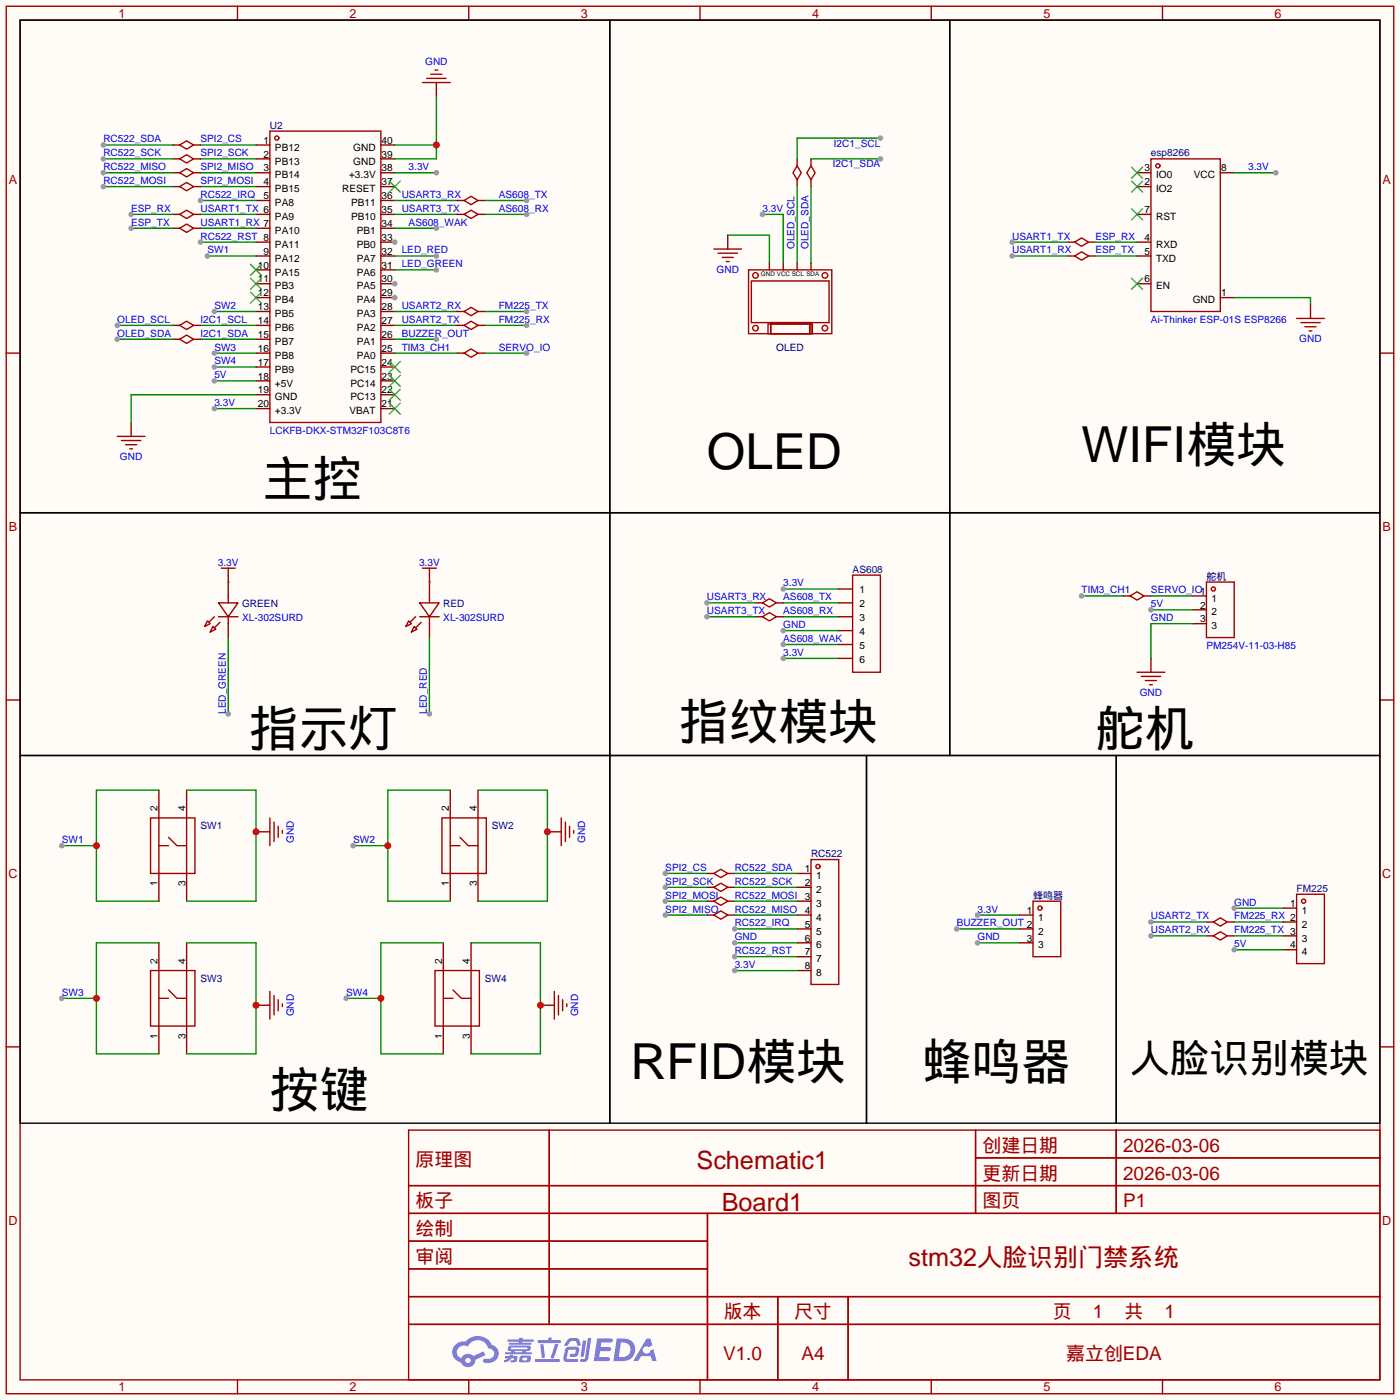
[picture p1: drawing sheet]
<svg xmlns="http://www.w3.org/2000/svg" width="256mm" height="256mm" viewBox="0 0 256 256" stroke-linecap="round" stroke-linejoin="round" font-family="sans-serif">
<path d="M0 0h256.3v256.3h-256.3z" fill="#fffcf7"/>
<g fill="none" stroke="#a10000" stroke-width=".25">
<path d="M1.1 1.1h254v254h-254zM3.7 3.7h248.9v248.9h-248.9zM43.5 1.1v2.6M85.8 1.1v2.6M128.1 1.1v2.6M170.5 1.1v2.6M212.8 1.1v2.6M1.1 64.6h2.6M252.6 64.6h2.5M1.1 128.1h2.6M252.6 128.1h2.5M1.1 191.6h2.6"/>
<path d="M252.6 191.6h2.5M43.5 252.6v2.5M85.8 252.6v2.5M128.1 252.6v2.5M170.5 252.6v2.5M212.8 252.6v2.5"/>
</g>
<g fill="#5487ff">
<path d="M109.3 245h1.6a1.34 1.34 0 0 1 1.2 .2 .37 .37 0 0 1-.3 .6h-1.7l-.2 .8h1.7a.37 .37 0 0 1 .3 .4 .37 .37 0 0 1-.4 .3h-1.7l-.1 1.1h.8a1.26 1.26 0 0 1 1.1 .2 .36 .36 0 0 1-.3 .6h-2.6z"/>
<path d="M118.4 245.1h.7l.3 1.2-.6 .3a.72 .72 0 0 0-1 .2 .72 .72 0 0 0 .2 1 .72 .72 0 0 0 1-.4l.1-.2 .5-.2 .6 2.1h-.8l-.3-.8h-1.7l-.6 .8h-.9z"/>
<path d="M106.7 245.4h.6l-.4 2.7a.31 .31 0 0 1-.3 .3 .31 .31 0 0 1-.3-.3z"/>
<path d="M107.6 245h.6l-.5 3.7a.97 .97 0 0 1-1.5 .5l.1-.4h.7l.1-.2z"/>
<path d="M103.9 245.2l.6-.2h1.2l.4 .4 .2 .8-.1 .2h-.5l-.3-.9h-.8l-.2 .1-.5 .8-.6-.1v-.1z"/>
<path d="M103.6 246.8l.4-.3h1.5a.69 .69 0 0 1 .6 .5 .69 .69 0 0 1-.2 .7 .74 .74 0 0 1-.8 .7h-.5a.27 .27 0 0 1-.3-.3 .27 .27 0 0 1 .3-.3h.7l.1-.7h-1.4l-.3 1.6 1.9 .1a.28 .28 0 0 1 .3 .3 .28 .28 0 0 1-.4 .2h-1.9l-.4-.3-.1-.4z"/>
<path d="M98 248.8h4.3a.28 .28 0 0 1 .2 .3 .28 .28 0 0 1-.3 .2h-4.1l-.2-.1z"/>
<path d="M101.6 246.1h.6l-.8 2.4a.3 .3 0 0 1-.3 .2 .3 .3 0 0 1-.3-.3z"/>
<path d="M98.9 246.1h.6l.2 2.2-.2 .3-.3-.2z"/>
<path d="M98.5 245.3h1.8l.2-.5h.5l-.1 .5h1.6a.27 .27 0 0 1 .2 .3 .27 .27 0 0 1-.3 .3h-3.8l-.2-.2z"/>
<path d="M92.5 248.2h.8l.1-.1 .5-.1-.1 .2 .8 .1a.7 .7 0 0 1-.5 1.1h-.6v-.4l.6-.1v-.2l-.4-.1-.5 .5-.8 .3-.2-.4 .9-.3h-.7z"/>
<path d="M93 245.2h2l.1-.3h.6v.3h1.8l.2 .2-.2 .2h-1.9v.2h1.5l.2 .2-.2 .2h-3.9v-.4h1.7v-.2h-1.9l-.1-.1z"/>
<path d="M112.9 245l-.6 4.2h1.4a2.14 2.14 0 0 0 2.6-2.2 2.14 2.14 0 0 0-2.7-2zM113.7 245.7a1.37 1.37 0 0 1 1.7 1.2 1.37 1.37 0 0 1-1.5 1.5h-.6z"/>
<path d="M93.1 246.5a.47 .47 0 0 0-.2 .6 .47 .47 0 0 0 .6 .2l.1 .2h-1.1v.4h4.7l.2-.1-.2-.3h-1l.1-.2a.6 .6 0 0 0 .8-.2 .6 .6 0 0 0-.1-.7l-3.5-.1zM93.6 246.7h2.8l.2 .1-.2 .2h-2.8zM94.2 247.3h1.5l-.2 .2h-1.2z"/>
<path d="M95.2 248.3a.9 .9 0 0 0 0 1 2.48 2.48 0 0 0 1.8-.1 .84 .84 0 0 0 0-1h-1.4zM95.7 248.6l.7-.1 .1 .4-.2 .1h-.7z"/>
<path d="M83.4 246.1a1.91 1.91 0 0 0-.5 2 1.91 1.91 0 0 0 1.5 1.3 1.35 1.35 0 0 0 1.5 .9 1.35 1.35 0 0 0 1.1-1.4l1.9-.9-.4-.6-1.8 .9a1.41 1.41 0 0 0-2.3 .3 1.25 1.25 0 0 1-.6-1.7 1.25 1.25 0 0 1 1.9-.4 1.97 1.97 0 0 1 1.9-1.2 1.97 1.97 0 0 1 1.8 1.5 .96 .96 0 0 1 1.1 .9 .96 .96 0 0 1-1 1h-.6a.39 .39 0 0 0-.5 .4 .39 .39 0 0 0 .4 .4 1.87 1.87 0 0 0 2-.5 1.87 1.87 0 0 0 .3-2.1l-.7-.6-.4-.1a2.86 2.86 0 0 0-4.7-.6h-.3a2.27 2.27 0 0 0-1.6 .5zM85.2 249.1a.5 .5 0 0 1 1 0 .5 .5 0 0 1-1 0z"/>
</g>
<g fill="none" stroke="#a10000" stroke-width=".25">
<path d="M49.4 24h20.3v53.3h-20.3zM145.9 30.4l.8 1.2-.8 1.3-.7-1.3zM148.5 30.4l.7 1.2-.7 1.3-.8-1.3zM130.7 45.6h5.1M131.4 46.4h3.6M132.2 47.1h2M133 47.9h.5M137 49.4h15.3v11.7h-15.3zM137.5 51.4h14.3v7.7h-14.3zM140.6 59.3h8.1v1.8h-8.1zM141.1 59.1h7.4v2h-7.4zM141.1 59.3h7.1v1.8h-7.1z"/>
<path d="M40.5 104h2.6M41.8 104v1.3M77.3 104h2.6M78.6 104v1.3M74.8 217h177.8M74.8 206.9h177.8v45.7h-177.8zM100.5 206.9v35.5M178.6 206.9v15.2M178.6 212h74M204.3 206.9v15.2M74.8 222.1h177.8M74.8 227.2h54.7"/>
<path d="M74.8 237.4h177.8M74.8 232.3h54.7M129.5 222.1v30.5M142.4 237.4v15.2M155.3 237.4v15.2M74.8 242.4h177.8"/>
<circle cx="50.7" cy="25.3" r=".38"/>
<circle cx="138.3" cy="50.4" r=".51"/>
<circle cx="151" cy="50.4" r=".51"/>
<circle cx="138.3" cy="60.1" r=".51"/>
<circle cx="151" cy="60.1" r=".51"/>
</g>
<g fill="none" stroke="#870000" stroke-width=".25">
<path d="M46.9 26.5h2.5M46.9 29.1h2.5M46.9 31.6h2.5M46.9 34.2h2.5M46.9 36.7h2.5M46.9 39.2h2.5M145.9 29.1v1.3M145.9 32.9v1.3M148.5 29.1v1.3M148.5 32.9v1.3M46.9 41.8h2.5M46.9 44.3h2.5"/>
<path d="M46.9 46.9h2.5M46.9 49.4h2.5M46.9 51.9h2.5M46.9 54.5h2.5M46.9 57h2.5M46.9 59.6h2.5M69.7 54.5h2.6M69.7 57h2.6M69.7 59.6h2.6M133.2 43.1v2.5M140.8 48.1v1.3M143.4 48.1v1.3"/>
<path d="M145.9 48.1v1.3M148.5 48.1v1.3M46.9 62.1h2.5M46.9 64.6h2.5M46.9 67.2h2.5M46.9 69.7h2.5M46.9 72.3h2.5M46.9 74.8h2.5M69.7 62.1h2.6M69.7 64.6h2.6M69.7 67.2h2.6M69.7 69.7h2.6"/>
<path d="M69.7 72.3h2.6M69.7 74.8h2.6M41.8 105.3v1.3M78.6 105.3v1.3"/>
</g>
<g fill="none" stroke="#3c3" stroke-width=".25">
<path d="M45.8 48.4l2.1 2M45.8 50.9l2.1 2.1M45.8 53.5l2.1 2M47.9 48.4l-2.1 2M47.9 50.9l-2.1 2.1M47.9 53.5l-2.1 2M71.2 73.8l2.1 2M71.2 71.2l2.1 2.1M71.2 68.7l2.1 2M71.2 66.2l2.1 2M73.3 73.8l-2.1 2M73.3 71.2l-2.1 2.1"/>
<path d="M73.3 68.7l-2.1 2M73.3 66.2l-2.1 2"/>
</g>
<circle cx="72.3" cy="54.5" r=".51" fill="#999"/>
<path d="M69.7 51.9h2.6" fill="none" stroke="#870000" stroke-width=".25"/>
<circle cx="72.3" cy="51.9" r=".51" fill="#999"/>
<path d="M69.7 49.4h2.6M69.7 46.9h2.6M69.7 44.3h2.6" fill="none" stroke="#870000" stroke-width=".25"/>
<circle cx="72.3" cy="44.3" r=".51" fill="#999"/>
<g fill="none" stroke="#870000" stroke-width=".25">
<path d="M69.7 39.2h2.6M69.7 36.7h2.6M69.7 34.2h2.6M69.7 31.6h2.6M69.7 29.1h2.6M69.7 26.5h2.6M208.2 39.2h2.5M208.2 34.2h2.5M208.2 31.6h2.5M223.4 31.6h2.5M69.7 41.8h2.6M195.5 44.3h1.2"/>
<path d="M195.5 46.9h1.2M199.3 44.3h1.2M199.3 46.9h1.2M208.2 44.3h2.5M208.2 46.9h2.5M208.2 51.9h2.5M223.4 54.5h2.5M239.9 55.8v2.5M41.8 106.6v2.5M41.8 114.2v2.5M78.6 106.6v2.5M78.6 114.2v2.5"/>
<path d="M129.4 159.9h1.3M133.2 159.9h1.3M145.9 159.9h2.6M129.4 162.4h1.3M129.4 165h1.3M129.4 167.5h1.3M133.2 162.4h1.3M133.2 165h1.3M133.2 167.5h1.3M145.9 162.4h2.6M145.9 165h2.6M145.9 167.5h2.6"/>
<path d="M145.9 170.1h2.6M145.9 172.6h2.6M145.9 175.1h2.6M145.9 177.7h2.6M186.6 167.5h2.5M186.6 170.1h2.5M186.6 172.6h2.5M220.9 168.8h1.2M220.9 171.3h1.2M224.7 168.8h1.2M224.7 171.3h1.2M234.8 166.2h2.6"/>
<path d="M234.8 168.8h2.6M234.8 171.3h2.6M234.8 173.9h2.6"/>
</g>
<path d="M71.2 33.1l2.1 2.1M73.3 33.1l-2.1 2.1M207.1 30.6l2.1 2M207.1 33.1l2.1 2.1M207.1 38.2l2.1 2.1M209.2 30.6l-2.1 2M209.2 33.1l-2.1 2.1M209.2 38.2l-2.1 2.1M207.1 50.9l2.1 2.1M209.2 50.9l-2.1 2.1" fill="none" stroke="#3c3" stroke-width=".25"/>
<g fill="none" stroke="#a10000" stroke-width=".25">
<path d="M210.7 29.1h12.7v27.9h-12.7zM196.7 44.3l1.3-.7 1.3 .7-1.3 .8zM196.7 46.9l1.3-.8 1.3 .8-1.3 .7zM237.4 58.3h5M238.1 59.1h3.6M238.9 59.8h2M239.6 60.6h.6M38 113.7l.5 .5-1 .5zM39 114.7l.5 .5-1 .5zM39.2 112.9l-1 1M40 110.4h3.6l-1.8 2.5zM40 112.9h3.6"/>
<path d="M40.3 113.9l-1.1 1M41.8 109.1v1.3M41.8 112.9v1.3M74.8 113.7l.5 .5-1 .5zM75.8 114.7l.5 .5-1 .5zM76.1 112.9l-1 1M76.8 110.4h3.6l-1.8 2.5zM76.8 112.9h3.6M77.1 113.9l-1 1M78.6 109.1v1.3M78.6 112.9v1.3M130.7 159.9l1.3-.8 1.2 .8-1.2 .8z"/>
<path d="M148.5 157.4h5v22.8h-5zM130.7 162.4l1.3-.7 1.2 .7-1.2 .8zM130.7 165l1.3-.8 1.2 .8-1.2 .7zM130.7 167.5l1.3-.7 1.2 .7-1.2 .8zM189.1 165h5.1v10.1h-5.1zM222.1 168.8l1.3-.8 1.3 .8-1.3 .7zM222.1 171.3l1.3-.7 1.3 .7-1.3 .8zM237.4 163.7h5v12.7h-5z"/>
<circle cx="212" cy="30.4" r=".38"/>
<circle cx="149.7" cy="158.6" r=".38"/>
<circle cx="190.4" cy="166.2" r=".38"/>
<circle cx="238.6" cy="165" r=".38"/>
</g>
<path d="M41.8 116.7v14" fill="none" stroke="#008700" stroke-width=".25"/>
<circle cx="41.8" cy="130.7" r=".51" fill="#999"/>
<path d="M78.6 116.7v14" fill="none" stroke="#008700" stroke-width=".25"/>
<circle cx="78.6" cy="130.7" r=".51" fill="#999"/>
<path d="M139.6 39.2h3.8v8.9M133.2 43.1h7.6v5M41.8 106.6h.1M78.6 106.6h.1" fill="none" stroke="#008700" stroke-width=".25"/>
<g fill="none" stroke="#870000" stroke-width=".25">
<path d="M79.9 15.1v2.6M24 77.3v2.6M205.6 109.1h1.3M209.4 109.1h1.3M218.3 109.1h2.6M218.3 111.6h2.6M218.3 114.2h2.6M210.7 120.5v2.6M29.1 144.7v5M29.1 159.9v5.1M34.2 144.7v5M34.2 159.9v5.1"/>
<path d="M46.9 152.3h2.5M82.4 144.7v5M82.4 159.9v5.1M87.5 144.7v5M87.5 159.9v5.1M100.2 152.3h2.5M29.1 172.6v5.1M34.2 172.6v5.1M81.2 172.6v5.1M86.2 172.6v5.1M29.1 187.8v5.1M34.2 187.8v5.1"/>
<path d="M46.9 184h2.5M81.2 187.8v5.1M86.2 187.8v5.1M98.9 184h2.6"/>
</g>
<g fill="none" stroke="#a10000" stroke-width=".25">
<path d="M77.3 15.1h5.1M78.1 14.4h3.6M78.9 13.6h2M79.6 12.8h.5M21.5 79.9h5M22.2 80.6h3.6M23 81.4h2M23.7 82.2h.6M206.9 109.1l1.3-.8 1.2 .8-1.2 .8zM220.9 106.6h5v10.1h-5zM208.2 123.1h5M208.9 123.8h3.6"/>
<path d="M209.7 124.6h2M210.4 125.3h.5M27.6 149.7h8.1v10.2h-8.1zM29.1 154.8h1.8M29.1 149.7v10.2M30.9 153.3l1.5 1.5h1.8M34.2 149.7v10.2M49.4 149.7v5.1M50.2 150.5v3.6M50.9 151.3v2M51.7 152v.5M80.9 149.7h8.1v10.2h-8.1z"/>
<path d="M82.4 154.8h1.8M82.4 149.7v10.2M84.2 153.3l1.5 1.5h1.8M87.5 149.7v10.2M102.7 149.7v5.1M103.5 150.5v3.6M104.3 151.3v2M105 152v.5M27.6 177.7h8.1v10.1h-8.1zM29.1 177.7v10.1M34.2 177.7v10.1M79.6 177.7h8.2v10.1h-8.2z"/>
<path d="M81.2 177.7v10.1M86.2 177.7v10.1M29.1 182.8h1.8M30.9 181.2l1.5 1.6h1.8M49.4 181.5v5.1M50.2 182.2v3.6M50.9 183v2M51.7 183.8v.5M81.2 182.8h1.7M82.9 181.2l1.6 1.6h1.7M101.5 181.5v5.1M102.2 182.2v3.6"/>
<path d="M103 183v2M103.8 183.8v.5"/>
<circle cx="222.1" cy="107.8" r=".38"/>
</g>
<circle cx="139.6" cy="39.2" r=".51" fill="#999"/>
<path d="M36.7 26.5h10.2M36.7 29.1h10.2M36.7 31.6h10.2M36.7 34.2h10.2M36.7 36.7h10.2M145.9 34.2v13.9M148.5 34.2v13.9" fill="none" stroke="#008700" stroke-width=".25"/>
<circle cx="36.7" cy="36.7" r=".51" fill="#999"/>
<path d="M36.7 39.2h10.2M36.7 41.8h10.2M36.7 44.3h10.2" fill="none" stroke="#008700" stroke-width=".25"/>
<circle cx="36.7" cy="44.3" r=".51" fill="#999"/>
<path d="M38 46.9h8.9" fill="none" stroke="#008700" stroke-width=".25"/>
<circle cx="38" cy="46.9" r=".51" fill="#999"/>
<path d="M39.2 57h7.7" fill="none" stroke="#008700" stroke-width=".25"/>
<circle cx="39.2" cy="57" r=".51" fill="#999"/>
<path d="M36.7 59.6h10.2M36.7 62.1h10.2M39.2 64.6h7.7" fill="none" stroke="#008700" stroke-width=".25"/>
<circle cx="39.2" cy="64.6" r=".51" fill="#999"/>
<path d="M39.2 67.2h7.7" fill="none" stroke="#008700" stroke-width=".25"/>
<circle cx="39.2" cy="67.2" r=".51" fill="#999"/>
<path d="M39.2 69.7h7.7" fill="none" stroke="#008700" stroke-width=".25"/>
<circle cx="39.2" cy="69.7" r=".51" fill="#999"/>
<path d="M39.2 74.8h7.7M46.9 72.3h-22.9v5" fill="none" stroke="#008700" stroke-width=".25"/>
<circle cx="39.2" cy="74.8" r=".51" fill="#999"/>
<path d="M72.3 59.6h11.4M72.3 57h11.4M72.3 49.4h7.6" fill="none" stroke="#008700" stroke-width=".25"/>
<circle cx="79.9" cy="49.4" r=".51" fill="#999"/>
<path d="M72.3 46.9h7.6" fill="none" stroke="#008700" stroke-width=".25"/>
<circle cx="79.9" cy="46.9" r=".51" fill="#999"/>
<path d="M72.3 31.6h7.6" fill="none" stroke="#008700" stroke-width=".25"/>
<circle cx="79.9" cy="31.6" r=".51" fill="#999"/>
<path d="M79.9 17.7v11.4h-7.6M72.3 26.5h7.6" fill="none" stroke="#008700" stroke-width=".25"/>
<circle cx="79.9" cy="26.5" r=".63" fill="#c00"/>
<path d="M225.9 31.6h7.7M200.5 44.3h7.7M200.5 46.9h7.7M225.9 54.5h14v1.3" fill="none" stroke="#008700" stroke-width=".25"/>
<circle cx="233.6" cy="31.6" r=".51" fill="#999"/>
<path d="M134.5 159.9h11.4M134.5 162.4h11.4M134.5 165h11.4M134.5 167.5h11.4M134.5 170.1h11.4" fill="none" stroke="#008700" stroke-width=".25"/>
<circle cx="134.5" cy="170.1" r=".51" fill="#999"/>
<path d="M134.5 172.6h11.4" fill="none" stroke="#008700" stroke-width=".25"/>
<circle cx="134.5" cy="172.6" r=".51" fill="#999"/>
<path d="M134.5 175.1h11.4" fill="none" stroke="#008700" stroke-width=".25"/>
<circle cx="134.5" cy="175.1" r=".51" fill="#999"/>
<path d="M134.5 177.7h11.4" fill="none" stroke="#008700" stroke-width=".25"/>
<circle cx="134.5" cy="177.7" r=".51" fill="#999"/>
<path d="M225.9 166.2h8.9" fill="none" stroke="#008700" stroke-width=".25"/>
<circle cx="225.9" cy="166.2" r=".51" fill="#999"/>
<path d="M225.9 168.8h8.9M225.9 171.3h8.9M225.9 173.9h8.9" fill="none" stroke="#008700" stroke-width=".25"/>
<circle cx="225.9" cy="173.9" r=".51" fill="#999"/>
<path d="M178.9 167.5h7.7" fill="none" stroke="#008700" stroke-width=".25"/>
<circle cx="178.9" cy="167.5" r=".51" fill="#999"/>
<path d="M175.1 170.1h11.5" fill="none" stroke="#008700" stroke-width=".25"/>
<circle cx="175.1" cy="170.1" r=".51" fill="#999"/>
<path d="M178.9 172.6h7.7" fill="none" stroke="#008700" stroke-width=".25"/>
<circle cx="178.9" cy="172.6" r=".51" fill="#999"/>
<path d="M34.2 144.7h12.7v20.3h-12.7" fill="none" stroke="#008700" stroke-width=".25"/>
<circle cx="46.9" cy="152.3" r=".63" fill="#c00"/>
<path d="M87.5 144.7h12.7v20.3h-12.7" fill="none" stroke="#008700" stroke-width=".25"/>
<circle cx="100.2" cy="152.3" r=".63" fill="#c00"/>
<path d="M34.2 172.6h12.7v20.3h-12.7" fill="none" stroke="#008700" stroke-width=".25"/>
<circle cx="46.9" cy="184" r=".63" fill="#c00"/>
<path d="M86.2 172.6h12.7v20.3h-12.7" fill="none" stroke="#008700" stroke-width=".25"/>
<circle cx="98.9" cy="184" r=".63" fill="#c00"/>
<path d="M11.3 154.8h6.4M29.1 144.7h-11.4v20.3h11.4" fill="none" stroke="#008700" stroke-width=".25"/>
<circle cx="17.7" cy="154.8" r=".63" fill="#c00"/>
<circle cx="11.3" cy="154.8" r=".51" fill="#999"/>
<path d="M64.6 154.8h6.4M82.4 144.7h-11.4v20.3h11.4" fill="none" stroke="#008700" stroke-width=".25"/>
<circle cx="71" cy="154.8" r=".63" fill="#c00"/>
<circle cx="64.6" cy="154.8" r=".51" fill="#999"/>
<path d="M29.1 172.6h-11.4v20.3h11.4M11.3 182.8h6.4" fill="none" stroke="#008700" stroke-width=".25"/>
<circle cx="17.7" cy="182.8" r=".63" fill="#c00"/>
<circle cx="11.3" cy="182.8" r=".51" fill="#999"/>
<path d="M81.2 172.6h-11.5v20.3h11.5M63.4 182.8h6.3" fill="none" stroke="#008700" stroke-width=".25"/>
<circle cx="69.7" cy="182.8" r=".63" fill="#c00"/>
<circle cx="63.4" cy="182.8" r=".51" fill="#999"/>
<path d="M210.7 109.1h7.6M210.7 111.6h7.6M218.3 114.2h-7.6v6.3" fill="none" stroke="#008700" stroke-width=".25"/>
<circle cx="210.7" cy="111.6" r=".51" fill="#999"/>
<path d="M161.2 25.3h-15.3v3.8" fill="none" stroke="#008700" stroke-width=".25"/>
<circle cx="161.2" cy="25.3" r=".51" fill="#999"/>
<path d="M148.5 29.1h12.7" fill="none" stroke="#008700" stroke-width=".25"/>
<circle cx="161.2" cy="29.1" r=".51" fill="#999"/>
<path d="M185.3 46.9h10.2" fill="none" stroke="#008700" stroke-width=".25"/>
<circle cx="185.3" cy="46.9" r=".51" fill="#999"/>
<path d="M185.3 44.3h10.2" fill="none" stroke="#008700" stroke-width=".25"/>
<circle cx="185.3" cy="44.3" r=".51" fill="#999"/>
<path d="M210.7 171.3h10.2" fill="none" stroke="#008700" stroke-width=".25"/>
<circle cx="210.7" cy="171.3" r=".51" fill="#999"/>
<path d="M210.7 168.8h10.2" fill="none" stroke="#008700" stroke-width=".25"/>
<circle cx="210.7" cy="168.8" r=".51" fill="#999"/>
<path d="M121.8 165h7.6" fill="none" stroke="#008700" stroke-width=".25"/>
<circle cx="121.8" cy="165" r=".51" fill="#999"/>
<path d="M121.8 167.5h7.6" fill="none" stroke="#008700" stroke-width=".25"/>
<circle cx="121.8" cy="167.5" r=".51" fill="#999"/>
<path d="M121.8 159.9h7.6" fill="none" stroke="#008700" stroke-width=".25"/>
<circle cx="121.8" cy="159.9" r=".51" fill="#999"/>
<path d="M121.8 162.4h7.6" fill="none" stroke="#008700" stroke-width=".25"/>
<circle cx="121.8" cy="162.4" r=".51" fill="#999"/>
<path d="M198 109.1h7.6" fill="none" stroke="#008700" stroke-width=".25"/>
<circle cx="198" cy="109.1" r=".51" fill="#999"/>
<path d="M18.9 34.2h12.7M72.3 36.7h11.4M72.3 39.2h11.4" fill="none" stroke="#008700" stroke-width=".25"/>
<g fill="none" stroke="#870000" stroke-width=".25">
<path d="M31.6 26.5h1.3M31.6 29.1h1.3M31.6 31.6h1.3M31.6 34.2h1.3M31.6 39.2h1.3M35.4 26.5h1.3M35.4 29.1h1.3M35.4 31.6h1.3M35.4 34.2h1.3M35.4 39.2h1.3M83.7 39.2h1.3M83.7 36.7h1.3"/>
<path d="M87.5 39.2h1.3M87.5 36.7h1.3M31.6 41.8h1.3M31.6 59.6h1.3M35.4 41.8h1.3M35.4 59.6h1.3M83.7 59.6h1.3M83.7 57h1.3M87.5 59.6h1.3M87.5 57h1.3M31.6 62.1h1.3M35.4 62.1h1.3"/>
<path d="M83.7 64.6h1.3M87.5 64.6h1.3"/>
</g>
<g fill="none" stroke="#a10000" stroke-width=".25">
<path d="M32.9 26.5l1.3-.7 1.2 .7-1.2 .8zM32.9 29.1l1.3-.8 1.2 .8-1.2 .7zM32.9 31.6l1.3-.7 1.2 .7-1.2 .8zM32.9 34.2l1.3-.8 1.2 .8-1.2 .7zM32.9 39.2l1.3-.7 1.2 .7-1.2 .8zM85 36.7l1.2-.8 1.3 .8-1.3 .8zM85 39.2l1.2-.7 1.3 .7-1.3 .8zM32.9 41.8l1.3-.8 1.2 .8-1.2 .7zM32.9 59.6l1.3-.8 1.2 .8-1.2 .7zM85 57l1.2-.7 1.3 .7-1.3 .8zM85 59.6l1.2-.8 1.3 .8-1.3 .7zM32.9 62.1l1.3-.8 1.2 .8-1.2 .8z"/>
<path d="M85 64.6l1.2-.7 1.3 .7-1.3 .8z"/>
</g>
<circle cx="18.9" cy="34.2" r=".51" fill="#999"/>
<path d="M18.9 31.6h12.7" fill="none" stroke="#008700" stroke-width=".25"/>
<circle cx="18.9" cy="31.6" r=".51" fill="#999"/>
<path d="M18.9 29.1h12.7" fill="none" stroke="#008700" stroke-width=".25"/>
<circle cx="18.9" cy="29.1" r=".51" fill="#999"/>
<path d="M18.9 26.5h12.7" fill="none" stroke="#008700" stroke-width=".25"/>
<circle cx="18.9" cy="26.5" r=".51" fill="#999"/>
<path d="M21.5 59.6h10.1" fill="none" stroke="#008700" stroke-width=".25"/>
<circle cx="21.5" cy="59.6" r=".51" fill="#999"/>
<path d="M21.5 62.1h10.1" fill="none" stroke="#008700" stroke-width=".25"/>
<circle cx="21.5" cy="62.1" r=".51" fill="#999"/>
<path d="M24 39.2h7.6" fill="none" stroke="#008700" stroke-width=".25"/>
<circle cx="24" cy="39.2" r=".51" fill="#999"/>
<path d="M24 41.8h7.6" fill="none" stroke="#008700" stroke-width=".25"/>
<circle cx="24" cy="41.8" r=".51" fill="#999"/>
<path d="M88.8 64.6h7.6" fill="none" stroke="#008700" stroke-width=".25"/>
<circle cx="96.4" cy="64.6" r=".51" fill="#999"/>
<path d="M88.8 59.6h7.6" fill="none" stroke="#008700" stroke-width=".25"/>
<circle cx="96.4" cy="59.6" r=".51" fill="#999"/>
<path d="M88.8 57h7.6" fill="none" stroke="#008700" stroke-width=".25"/>
<circle cx="96.4" cy="57" r=".51" fill="#999"/>
<path d="M143.4 107.8h10.1" fill="none" stroke="#008700" stroke-width=".25"/>
<circle cx="143.4" cy="107.8" r=".51" fill="#999"/>
<path d="M143.4 110.4h10.1M143.4 112.9h10.1M143.4 115.4h10.1" fill="none" stroke="#008700" stroke-width=".25"/>
<circle cx="143.4" cy="115.4" r=".51" fill="#999"/>
<path d="M143.4 118h10.1" fill="none" stroke="#008700" stroke-width=".25"/>
<circle cx="143.4" cy="118" r=".51" fill="#999"/>
<path d="M143.4 120.5h10.1" fill="none" stroke="#008700" stroke-width=".25"/>
<circle cx="143.4" cy="120.5" r=".51" fill="#999"/>
<path d="M138.3 110.4h1.3M138.3 112.9h1.3M142.1 110.4h1.3M142.1 112.9h1.3" fill="none" stroke="#870000" stroke-width=".25"/>
<path d="M139.6 110.4l1.2-.8 1.3 .8-1.3 .7zM139.6 112.9l1.2-.8 1.3 .8-1.3 .8z" fill="none" stroke="#a10000" stroke-width=".25"/>
<path d="M129.4 110.4h8.9" fill="none" stroke="#008700" stroke-width=".25"/>
<circle cx="129.4" cy="110.4" r=".51" fill="#999"/>
<path d="M129.4 112.9h8.9" fill="none" stroke="#008700" stroke-width=".25"/>
<circle cx="129.4" cy="112.9" r=".51" fill="#999"/>
<path d="M88.8 36.7h7.6" fill="none" stroke="#008700" stroke-width=".25"/>
<circle cx="96.4" cy="36.7" r=".51" fill="#999"/>
<path d="M88.8 39.2h7.6" fill="none" stroke="#008700" stroke-width=".25"/>
<circle cx="96.4" cy="39.2" r=".51" fill="#999"/>
<path d="M72.3 64.6h11.4M72.3 62.1h7.6" fill="none" stroke="#008700" stroke-width=".25"/>
<circle cx="79.9" cy="62.1" r=".51" fill="#999"/>
<path d="M156.1 105.3h5.1v17.8h-5.1z" fill="none" stroke="#a10000" stroke-width=".25"/>
<path d="M153.5 107.8h2.6M153.5 110.4h2.6M153.5 112.9h2.6M153.5 115.4h2.6M153.5 118h2.6M153.5 120.5h2.6" fill="none" stroke="#870000" stroke-width=".25"/>
<path d="M3.7 3.7h107.9v90.2h-107.9zM111.6 3.7h62.3v90.2h-62.3zM173.9 3.7h78.7v90.2h-78.7zM3.7 93.9h107.9v44.4h-107.9zM111.6 93.9h62.3v44.4h-62.3zM173.9 93.9h78.7v44.4h-78.7zM3.7 138.3h107.9v67.3h-107.9zM111.6 138.3h47v67.3h-47zM158.6 138.3h45.7v67.3h-45.7zM204.3 138.3h48.3v67.3h-48.3z" fill="none" stroke="#000" stroke-width=".25"/>
<path d="M72.3 41.8h7.6" fill="none" stroke="#008700" stroke-width=".25"/>
<circle cx="79.9" cy="41.8" r=".51" fill="#999"/>
<g font-size="9.1">
<text x="129.4" y="85.8">OLED</text>
<text x="198" y="84.5">WIFI模块</text>
<text x="48.1" y="90.9">主控</text>
<text x="45.6" y="136.6">指示灯</text>
<text x="124.3" y="135.3">指纹模块</text>
<text x="200.5" y="136.6">舵机</text>
<text x="115.4" y="197.5">RFID模块</text>
<text x="168.8" y="197.5">蜂鸣器</text>
<text x="49.4" y="202.6">按键</text>
</g>
<text font-size="7.3" x="206.9" y="196.3">人脸识别模块</text>
<g font-size="4.6" fill="#a00000">
<text x="127.5" y="214">Schematic1</text>
<text x="132.1" y="221.7">Board1</text>
<text x="166.3" y="231.8">stm32人脸识别门禁系统</text>
</g>
<g font-size="3.5" fill="#a00000">
<text x="76.1" y="213.4">原理图</text>
<text x="179.9" y="210.9">创建日期</text>
<text x="179.9" y="215.9">更新日期</text>
<text x="205.6" y="210.9">2026-03-06</text>
<text x="205.6" y="215.9">2026-03-06</text>
<text x="76.1" y="221">板子</text>
<text x="179.9" y="221">图页</text>
<text x="205.6" y="221">P1</text>
<text x="76.1" y="226.1">绘制</text>
<text x="76.1" y="231.2">审阅</text>
<text x="132.5" y="241.3">版本</text>
<text x="145.4" y="241.3">尺寸</text>
<text x="192.8" y="241.3">页</text>
<text x="200.1" y="241.3">1</text>
<text x="205.9" y="241.3">共</text>
<text x="213.2" y="241.3">1</text>
<text x="132.4" y="249">V1.0</text>
<text x="146.7" y="249">A4</text>
<text x="195.2" y="249">嘉立创EDA</text>
</g>
<g font-size="2.3" fill="#a00000">
<text x="21.7" y="3.2">1</text>
<text x="64" y="3.2">2</text>
<text x="106.3" y="3.2">3</text>
<text x="148.7" y="3.2">4</text>
<text x="191" y="3.2">5</text>
<text x="233.3" y="3.2">6</text>
<text x="1.6" y="33.7">A</text>
<text x="253.1" y="33.7">A</text>
<text x="1.6" y="97.2">B</text>
<text x="253.1" y="97.2">B</text>
<text x="1.6" y="160.7">C</text>
<text x="253" y="160.7">C</text>
<text x="1.6" y="224.2">D</text>
<text x="253" y="224.2">D</text>
<text x="21.7" y="254.7">1</text>
<text x="64" y="254.7">2</text>
<text x="106.3" y="254.7">3</text>
<text x="148.7" y="254.7">4</text>
<text x="191" y="254.7">5</text>
<text x="233.3" y="254.7">6</text>
</g>
<g font-size="1.8" fill="#00f">
<text x="77.8" y="11.9">GND</text>
<text x="18.9" y="28.6">RC522_SCK</text>
<text x="18.9" y="26.1">RC522_SDA</text>
<text x="36.7" y="26.1">SPI2_CS</text>
<text x="36.7" y="28.6">SPI2_SCK</text>
<text x="152.6" y="26.8">I2C1_SCL</text>
<text x="18.9" y="33.7">RC522_MOSI</text>
<text x="18.9" y="31.2">RC522_MISO</text>
<text x="36.7" y="31.2">SPI2_MISO</text>
<text x="36.7" y="33.7">SPI2_MOSI</text>
<text x="74.8" y="31.2">3.3V</text>
<text x="152.4" y="30.7">I2C1_SDA</text>
<text x="228.5" y="31.2">3.3V</text>
<text x="24" y="38.8">ESP_RX</text>
<text x="24" y="41.3">ESP_TX</text>
<text x="36.7" y="36.2">RC522_IRQ</text>
<text x="36.7" y="38.8">USART1_TX 6</text>
<text x="36.7" y="41.3">USART1_RX 7</text>
<text x="73.5" y="36.2">USART3_RX</text>
<text x="73.5" y="38.8">USART3_TX</text>
<text x="74.8" y="41.3">AS608_WAK</text>
<text x="91.3" y="36.2">AS608_TX</text>
<text x="91.3" y="38.8">AS608_RX</text>
<text x="139.6" y="38.8">3.3V</text>
<text x="36.7" y="43.9">RC522_RST 8</text>
<text x="38" y="46.4">SW1</text>
<text x="73.5" y="46.4">LED_RED</text>
<text x="145.5" y="45.6" transform="rotate(-90 145.5 45.6)">OLED_SCL</text>
<text x="148" y="45.6" transform="rotate(-90 148 45.6)">OLED_SDA</text>
<text x="185.3" y="46.4">USART1_RX</text>
<text x="185.3" y="43.9">USART1_TX</text>
<text x="200.5" y="43.9">ESP_RX</text>
<text x="200.5" y="46.4">ESP_TX</text>
<text x="73.5" y="48.9">LED_GREEN</text>
<text x="131.2" y="50">GND</text>
<text x="21.5" y="59.1">OLED_SCL</text>
<text x="36.7" y="59.1">I2C1_SCL</text>
<text x="39.2" y="56.6">SW2</text>
<text x="73.5" y="59.1">USART2_TX</text>
<text x="73.5" y="56.6">USART2_RX</text>
<text x="91.3" y="59.1">FM225_RX</text>
<text x="91.3" y="56.6">FM225_TX</text>
<text x="210.7" y="59.1">Ai-Thinker ESP-01S ESP8266</text>
<text x="21.5" y="61.6">OLED_SDA</text>
<text x="36.7" y="61.6">I2C1_SDA</text>
<text x="39.2" y="64.2">SW3</text>
<text x="73.5" y="64.2">TIM3_CH1</text>
<text x="73.5" y="61.6">BUZZER_OUT</text>
<text x="91.3" y="64.2">SERVO_IO</text>
<text x="237.8" y="62.7">GND</text>
<text x="39.2" y="66.7">SW4</text>
<text x="39.2" y="69.3">5V</text>
<text x="39.2" y="74.3">3.3V</text>
<text x="49.4" y="79.4">LCKFB-DKX-STM32F103C8T6</text>
<text x="21.9" y="84.2">GND</text>
<text x="39.9" y="103.6">3.3V</text>
<text x="76.7" y="103.6">3.3V</text>
<text x="143.4" y="107.4">3.3V</text>
<text x="44.3" y="113.7">XL-302SURD</text>
<text x="81.2" y="113.7">XL-302SURD</text>
<text x="129.4" y="109.9">USART3_RX</text>
<text x="129.4" y="112.4">USART3_TX</text>
<text x="143.4" y="109.9">AS608_TX</text>
<text x="143.4" y="112.4">AS608_RX</text>
<text x="198" y="108.6">TIM3_CH1</text>
<text x="210.7" y="113.7">GND</text>
<text x="210.7" y="108.6">SERVO_IO1</text>
<text x="210.7" y="111.2">5V</text>
<text x="143.4" y="115">GND</text>
<text x="143.4" y="117.5">AS608_WAK</text>
<text x="220.9" y="118.8">PM254V-11-03-H85</text>
<text x="143.4" y="120.1">3.3V</text>
<text x="41.3" y="130.7" transform="rotate(-90 41.3 130.7)">LED_GREEN</text>
<text x="78.2" y="130.7" transform="rotate(-90 78.2 130.7)">LED_RED</text>
<text x="208.6" y="127.4">GND</text>
<text x="11.3" y="154.4">SW1</text>
<text x="53.8" y="154.3" transform="rotate(-90 53.8 154.3)">GND</text>
<text x="64.6" y="154.4">SW2</text>
<text x="107.1" y="154.3" transform="rotate(-90 107.1 154.3)">GND</text>
<text x="121.8" y="159.4">SPI2_CS</text>
<text x="121.8" y="162">SPI2_SCK</text>
<text x="134.5" y="159.4">RC522_SDA</text>
<text x="134.5" y="162">RC522_SCK</text>
<text x="121.8" y="164.5">SPI2_MOSI</text>
<text x="121.8" y="167.1">SPI2_MISO</text>
<text x="134.5" y="164.5">RC522_MOSI</text>
<text x="134.5" y="167.1">RC522_MISO</text>
<text x="178.9" y="167.1">3.3V</text>
<text x="225.9" y="165.8">GND</text>
<text x="134.5" y="169.6">RC522_IRQ</text>
<text x="134.5" y="172.1">GND</text>
<text x="175.1" y="169.6">BUZZER_OUT 2</text>
<text x="178.9" y="172.1">GND</text>
<text x="210.7" y="170.9">USART2_RX</text>
<text x="210.7" y="168.3">USART2_TX</text>
<text x="225.9" y="168.3">FM225_RX 2</text>
<text x="225.9" y="170.9">FM225_TX 3</text>
<text x="225.9" y="173.4">5V</text>
<text x="134.5" y="174.7">RC522_RST</text>
<text x="134.5" y="177.2">3.3V</text>
<text x="11.3" y="182.3">SW3</text>
<text x="63.4" y="182.3">SW4</text>
<text x="53.8" y="186.1" transform="rotate(-90 53.8 186.1)">GND</text>
<text x="105.8" y="186.1" transform="rotate(-90 105.8 186.1)">GND</text>
</g>
<g font-size="1.8" fill="#000080">
<text x="49.4" y="23.5">U2</text>
<text x="210.7" y="28.6">esp8266</text>
<text x="142.1" y="64.2">OLED</text>
<text x="156.1" y="104.8">AS608</text>
<text x="220.9" y="106.1">舵机</text>
<text x="44.3" y="111.2">GREEN</text>
<text x="81.2" y="111.2">RED</text>
<text x="36.7" y="151.8">SW1</text>
<text x="90" y="151.8">SW2</text>
<text x="148.5" y="156.9">RC522</text>
<text x="189.1" y="164.5">蜂鸣器</text>
<text x="237.4" y="163.2">FM225</text>
<text x="36.7" y="179.8">SW3</text>
<text x="88.8" y="179.8">SW4</text>
</g>
<g font-size="1.8">
<text x="48.2" y="26.3">1</text>
<text x="48.2" y="28.9">2</text>
<text x="50.3" y="27.6">PB12</text>
<text x="64.7" y="27.6">GND</text>
<text x="69.8" y="28.9">39</text>
<text x="69.8" y="26.3">40</text>
<text x="48.2" y="31.4">3</text>
<text x="48.2" y="33.9">4</text>
<text x="50.3" y="30.1">PB13</text>
<text x="50.3" y="32.7">PB14</text>
<text x="50.3" y="35.2">PB15</text>
<text x="62.6" y="35.2">RESET</text>
<text x="63.9" y="32.7">+3.3V</text>
<text x="64.7" y="30.1">GND</text>
<text x="69.8" y="33.9">37</text>
<text x="69.8" y="31.4">38</text>
<text x="209.5" y="31.4">3</text>
<text x="209.5" y="33.9">2</text>
<text x="211.6" y="32.7">IO0</text>
<text x="211.6" y="35.2">IO2</text>
<text x="218.6" y="32.7">VCC</text>
<text x="223.5" y="31.4">8</text>
<text x="48.2" y="36.5">5</text>
<text x="50.3" y="37.7">PA8</text>
<text x="50.3" y="40.3">PA9</text>
<text x="64.3" y="40.3">PB10</text>
<text x="64.3" y="37.7">PB11</text>
<text x="69.8" y="41.6">34</text>
<text x="69.8" y="39">35</text>
<text x="69.8" y="36.5">36</text>
<text x="209.5" y="39">7</text>
<text x="211.6" y="40.3">RST</text>
<text x="48.2" y="46.6">9</text>
<text x="50.3" y="42.8">PA10</text>
<text x="50.3" y="45.4">PA11</text>
<text x="50.3" y="47.9">PA12</text>
<text x="65.3" y="47.9">PA7</text>
<text x="65.3" y="45.4">PB0</text>
<text x="65.3" y="42.8">PB1</text>
<text x="69.8" y="46.6">32</text>
<text x="69.8" y="44.1">33</text>
<text x="209.5" y="44.1">4</text>
<text x="209.5" y="46.6">5</text>
<text x="211.6" y="45.4">RXD</text>
<text x="211.6" y="47.9">TXD</text>
<text x="47.2" y="49.2">10</text>
<text x="47.2" y="51.7">11</text>
<text x="50.3" y="50.4">PA15</text>
<text x="50.3" y="53">PB3</text>
<text x="65.3" y="53">PA5</text>
<text x="65.3" y="50.4">PA6</text>
<text x="69.8" y="51.7">30</text>
<text x="69.8" y="49.2">31</text>
<text x="209.5" y="51.7">6</text>
<text x="211.6" y="53">EN</text>
<text x="47.2" y="54.3">12</text>
<text x="47.2" y="56.8">13</text>
<text x="47.2" y="59.3">14</text>
<text x="50.3" y="55.5">PB4</text>
<text x="50.3" y="58.1">PB5</text>
<text x="65.3" y="58.1">PA3</text>
<text x="65.3" y="55.5">PA4</text>
<text x="69.8" y="59.3">27</text>
<text x="69.8" y="56.8">28</text>
<text x="69.8" y="54.3">29</text>
<text x="218.3" y="55.5">GND</text>
<text x="223.5" y="54.3">1</text>
<text x="47.2" y="61.9">15</text>
<text x="47.2" y="64.4">16</text>
<text x="50.3" y="60.6">PB6</text>
<text x="50.3" y="63.1">PB7</text>
<text x="50.3" y="65.7">PB8</text>
<text x="65.3" y="65.7">PA0</text>
<text x="65.3" y="63.1">PA1</text>
<text x="65.3" y="60.6">PA2</text>
<text x="69.8" y="64.4">25</text>
<text x="69.8" y="61.9">26</text>
<text x="47.2" y="67">17</text>
<text x="47.2" y="69.5">18</text>
<text x="50.3" y="68.2">PB9</text>
<text x="50.3" y="70.8">+5V</text>
<text x="64.2" y="70.8">PC14</text>
<text x="64.2" y="68.2">PC15</text>
<text x="69.8" y="69.5">23</text>
<text x="69.8" y="67">24</text>
<text x="47.2" y="72">19</text>
<text x="47.2" y="74.6">20</text>
<text x="50.3" y="73.3">GND</text>
<text x="50.3" y="75.8">+3.3V</text>
<text x="64" y="75.8">VBAT</text>
<text x="64.2" y="73.3">PC13</text>
<text x="69.8" y="74.6">21</text>
<text x="69.8" y="72">22</text>
<text x="157.4" y="108.6">1</text>
<text x="157.4" y="111.1">2</text>
<text x="157.4" y="113.7">3</text>
<text x="219.7" y="111.4">2</text>
<text x="219.7" y="113.9">3</text>
<text x="221.8" y="110.1">1</text>
<text x="221.8" y="112.7">2</text>
<text x="157.4" y="116.2">4</text>
<text x="157.4" y="118.8">5</text>
<text x="221.8" y="115.2">3</text>
<text x="157.4" y="121.3">6</text>
<text x="28.9" y="148.5" transform="rotate(-90 28.9 148.5)">2</text>
<text x="33.9" y="148.5" transform="rotate(-90 33.9 148.5)">4</text>
<text x="82.2" y="148.5" transform="rotate(-90 82.2 148.5)">2</text>
<text x="87.3" y="148.5" transform="rotate(-90 87.3 148.5)">4</text>
<text x="147.3" y="159.7">1</text>
<text x="149.4" y="160.9">1</text>
<text x="28.9" y="162.2" transform="rotate(-90 28.9 162.2)">1</text>
<text x="33.9" y="162.2" transform="rotate(-90 33.9 162.2)">3</text>
<text x="82.2" y="162.2" transform="rotate(-90 82.2 162.2)">1</text>
<text x="87.3" y="162.2" transform="rotate(-90 87.3 162.2)">3</text>
<text x="147.3" y="162.2">2</text>
<text x="147.3" y="164.7">3</text>
<text x="147.3" y="167.3">4</text>
<text x="149.4" y="163.5">2</text>
<text x="149.4" y="166">3</text>
<text x="187.9" y="167.3">1</text>
<text x="236.2" y="166">1</text>
<text x="238.3" y="167.3">1</text>
<text x="147.3" y="169.8">5</text>
<text x="147.3" y="172.4">6</text>
<text x="149.4" y="168.6">4</text>
<text x="149.4" y="171.1">5</text>
<text x="149.4" y="173.6">6</text>
<text x="187.9" y="172.4">3</text>
<text x="190" y="168.6">1</text>
<text x="190" y="171.1">2</text>
<text x="190" y="173.6">3</text>
<text x="236.2" y="173.6">4</text>
<text x="238.3" y="169.8">2</text>
<text x="238.3" y="172.4">3</text>
<text x="28.9" y="176.4" transform="rotate(-90 28.9 176.4)">2</text>
<text x="33.9" y="176.4" transform="rotate(-90 33.9 176.4)">4</text>
<text x="80.9" y="176.4" transform="rotate(-90 80.9 176.4)">2</text>
<text x="86" y="176.4" transform="rotate(-90 86 176.4)">4</text>
<text x="147.3" y="174.9">7</text>
<text x="147.3" y="177.4">8</text>
<text x="149.4" y="176.2">7</text>
<text x="149.4" y="178.7">8</text>
<text x="238.3" y="174.9">4</text>
<text x="28.9" y="190.1" transform="rotate(-90 28.9 190.1)">1</text>
<text x="33.9" y="190.1" transform="rotate(-90 33.9 190.1)">3</text>
<text x="80.9" y="190.1" transform="rotate(-90 80.9 190.1)">1</text>
<text x="86" y="190.1" transform="rotate(-90 86 190.1)">3</text>
</g>
<text font-size="1.2" x="139.3" y="50.6">GND VCC SCL SDA</text>
</svg>
